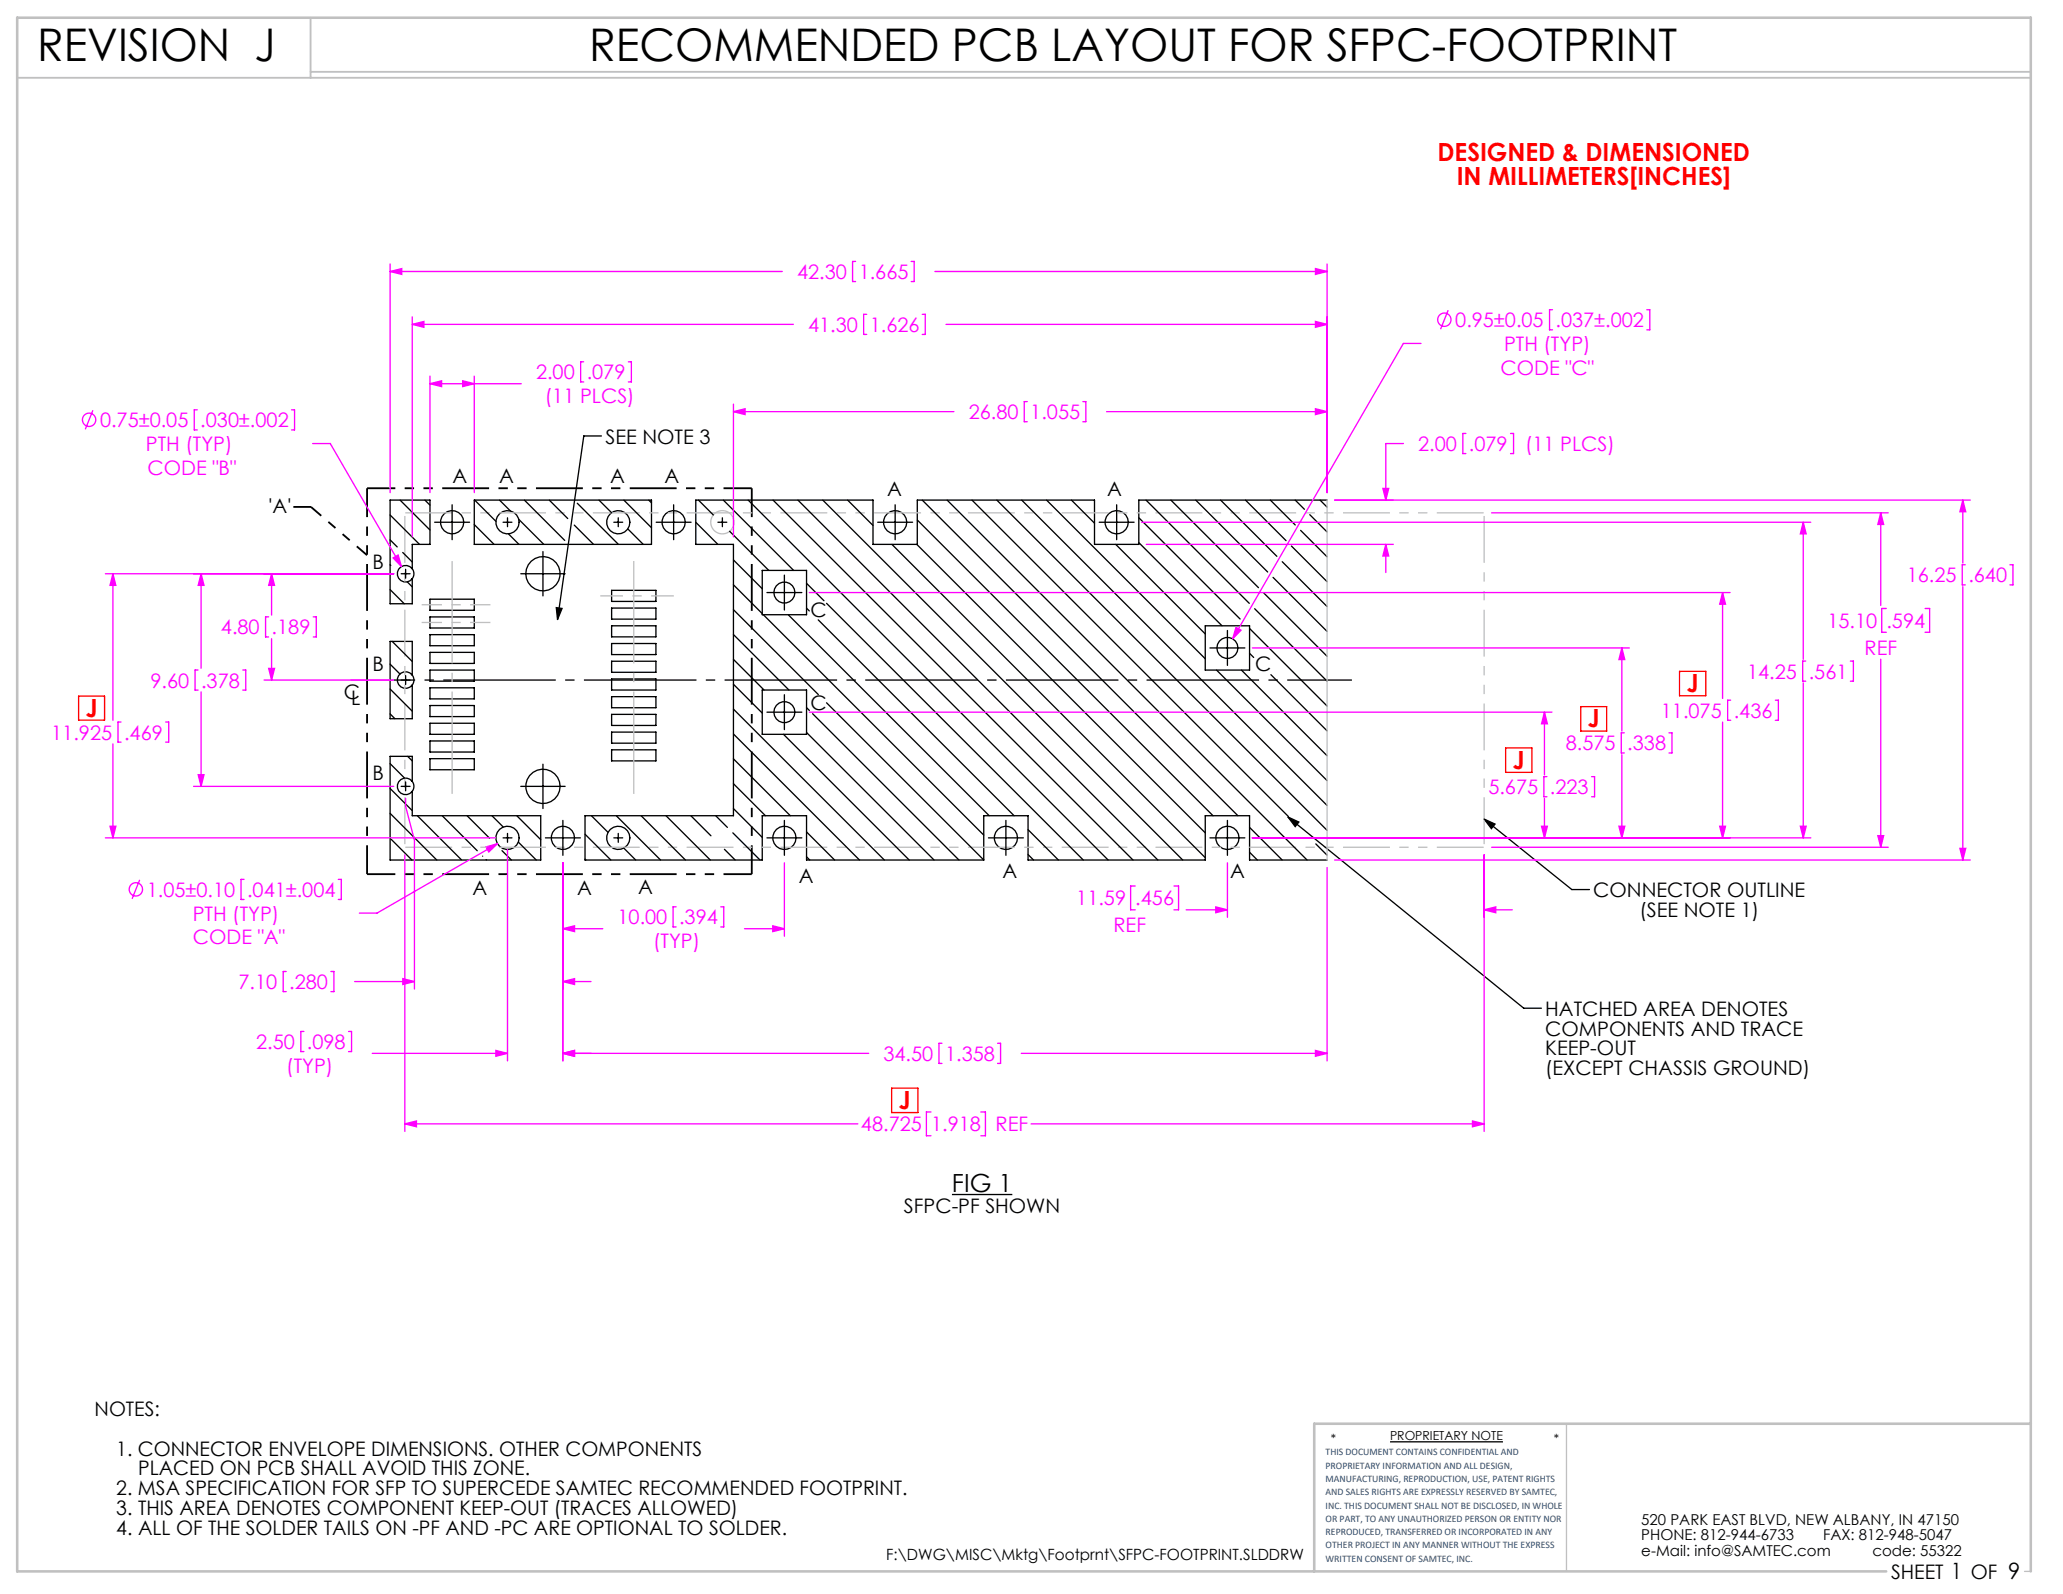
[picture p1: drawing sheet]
<svg xmlns="http://www.w3.org/2000/svg" width="279mm" height="216mm" viewBox="0 0 279 216" stroke-linecap="round" stroke-linejoin="round" font-family="sans-serif">
<path d="M0 0h279.4v215.9h-279.4z" fill="none" stroke="#fff" stroke-width=".18"/>
<g fill="none" stroke="#000" stroke-width=".18">
<path d="M81.5 59h-2.4l-3.6 24.9M52.8 79.9l2 1.9M52.8 76.5l.1 .1M52.8 73.1l1 1M52.8 69.8l4 3.9M54.2 67.7l4 4.1M54.3 77.7h1.2M54.5 74.8l1.3 1.3M54.9 77.1v1.2M55.2 78.8l.6 .7M55.8 77a1.12 1.12 0 0 0-1.6-.1 1.12 1.12 0 0 0 0 1.6 1.12 1.12 0 0 0 1.6-.1M55.8 77a1.12 1.12 0 0 1 0 1.4"/>
<path d="M55.8 77v-3.3h2.4v-6h-5.4v14.1h3v-3.4M57.5 67.7l.7 .7M58.9 70.7h4.7M61.2 68.4v4.7M64.2 71.1l2.7 2.6M64.2 67.7h24v6h-24zM64.3 67.7l2.9 2.9M67.7 67.7l1.4 1.5M68.1 70.7h1.2M68.7 70.1v1.2M68.9 72.3l1.4 1.4M70.3 70.3l3.4 3.4"/>
<path d="M70.5 77.7h6M71 67.7l5.5 5.5M73.5 74.7v6M74.4 67.7l2.5 2.5M77.8 71.1l2.6 2.6M78.2 68.2l5.6 5.5M81.1 67.7l1.7 1.7M82.8 80h6v1.5h-6zM83.1 70.7h1.2M83.7 70.1v1.2M84.5 67.7l3.7 3.8M85 71.6l2.1 2.1"/>
<path d="M87.9 67.7l.3 .4M88.9 70.7h4.7M91.2 68.4v4.7M94.2 70.7l3 3M94.6 67.7l2 2M97.2 70.7h1.2M97.8 70.1v1.2M98 67.7l9.5 9.6M98.8 72l5.3 5.3M99.3 79.2l3.9 3.9M99.3 75.8l3.9 3.9M101.3 67.7l48.8 48.8"/>
<path d="M103.2 77.3h6v6h-6zM104.7 67.7l48.7 48.8M106.2 77.9v4.7M108.1 67.7l48.7 48.8M109.2 79l2.4 2.4M111.4 67.7l48.8 48.8M114.8 67.7l3.4 3.5M118.2 67.7v.1M118.9 70.7h4.7M120.8 73.7l42.4 42.5M121.2 68.4v4.7M124.2 73.7l39 39.1"/>
<path d="M124.2 70.4l40.1 40.1M124.9 67.7l42.8 42.8M128.3 67.7l48.7 48.8M131.6 67.7l42.9 42.9M135 67.7l44.7 44.8M138.4 67.7l41.3 41.4M141.7 67.7l21.5 21.5M145.1 67.7l3.1 3.2M148.9 70.7h4.7M151.1 73.7l12.1 12.2M151.2 68.4v4.7M154.2 73.5l11.3 11.3"/>
<path d="M154.2 70.1l13.8 13.7M155.2 67.7l14 14M158.6 67.7l11.8 11.9M161.9 67.7l9.8 9.8M165.3 67.7l7.6 7.7M168.7 67.7l5.5 5.5M172 67.7l3.4 3.4M172.4 78.2l7.3 7.3M173.7 76.1l6 6.1M174.9 74l4.8 4.8M175.4 67.7l1.3 1.3M176.1 71.8l3.6 3.6"/>
<path d="M177.4 69.7l2.3 2.4M178.8 67.7l.9 1M179.7 67.7h-25.5v6h-6v-6h-24v6h-6v-6h-24v6h5.1v36.8h-20.1v6h24v-6h6v6h24M52.8 96.7l.7 .6M52.8 93.3l3 3M52.8 90l1.4 1.3M53.1 86.9l2.7 2.7M54.3 92.1h1.2M54.9 91.5v1.2M55.8 92.9v.1M55.8 91.4a1.12 1.12 0 0 0-1.6-.1 1.12 1.12 0 0 0 0 1.6 1.12 1.12 0 0 0 1.6-.1M55.8 91.4a1.12 1.12 0 0 1 0 1.4"/>
<path d="M55.8 91.4v-4.5h-3v10.4h3v-4.5M58.2 81.2h6v1.5h-6zM58.2 83.6h6v1.5h-6zM58.2 86h6v1.5h-6zM58.2 88.4h6v1.5h-6zM58.2 90.8h6v1.5h-6zM58.2 93.2h6v1.5h-6zM58.2 95.6h6v1.5h-6zM58.2 98h6v1.5h-6zM75.3 82.3l.8 .1-.6 1.5zM82.8 82.4h6v1.5h-6zM82.8 84.8h6v1.5h-6z"/>
<path d="M82.8 87.2h6v1.5h-6zM82.8 89.6h6v1.5h-6zM82.8 92h6v1.5h-6zM82.8 94.4h6v1.5h-6zM82.8 96.8h6v1.5h-6zM82.8 99.2h6v1.5h-6zM99.3 99.4l17.1 17.1M99.3 96l20.5 20.5M99.3 92.7l3.9 3.9M99.3 89.3l4.2 4.2M99.3 85.9l7.5 7.6M99.3 82.6l11.5 11.5"/>
<path d="M103.2 93.5h6v6h-6zM103.4 83.3l29.8 29.8M103.9 80.3h4.7M103.9 96.5h4.7M106.1 99.5l17 17M106.2 94.1v4.7M106.8 83.3l27.2 27.2M109.2 99.2l17.3 17.3M109.2 95.8l.4 .4M109.2 82.4l.4 .4M110.1 96.7l19.8 19.8M110.8 84l26.5 26.5"/>
<path d="M111.9 81.7l34.8 34.8M111.9 95.2l21.3 21.3M163.2 84.8h6v6h-6zM163.9 87.8h4.7M164.8 90.8l14.9 14.9M166.2 85.4v4.7M168.1 90.8l11.6 11.6M169.2 88.5l.6 .5M169.2 85.1l10.5 10.5M169.9 82.5l9.8 9.8M171.2 80.3l8.5 8.6M172.1 91.4l7.6 7.6"/>
<path d="M52.8 113.5l3 3M52.8 110.2l6.4 6.3M52.8 106.8l3 3M52.8 103.4l2 2M54.3 106.5h1.2M54.9 105.9v1.2M55.2 102.4l.6 .7M55.8 105.8a1.12 1.12 0 0 0-1.6-.1 1.12 1.12 0 0 0 0 1.6 1.12 1.12 0 0 0 1.6-.1M55.8 105.8a1.12 1.12 0 0 1 0 1.4M55.8 105.8v-3.4h-3v14.1h20.4v-6h-17.4v-3.3M56.5 110.5l6 5.9M58.2 100.4h6v1.5h-6z"/>
<path d="M58.2 102.8h6v1.5h-6zM59.9 110.5l4.7 4.7M63.3 110.5l3 3M65.4 116h.1M65.8 116.4l.1 .1M66.6 110.5l1.6 1.5M68 115.2l1.3 1.3M68.1 113.5h1.2M68.7 112.9v1.2M70 110.5l3.2 3.2M70.2 114.1l2.4 2.4M70.5 106.5h6"/>
<path d="M73.5 103.5v6M73.9 113.5h4.7M76.2 111.1v4.7M79.2 116.4l.2 .1M79.2 113l3.5 3.5M80.1 110.5l2.2 2.2M82.8 101.6h6v1.5h-6zM83.1 113.5h1.2M83.5 110.5l6 6M83.7 112.9v1.2M84.5 114.9l1.6 1.6M86.8 110.5l6 6"/>
<path d="M90.2 110.5l6 6M93.6 110.5l2.7 2.7M96.9 110.5l1.6 1.6M98.1 115l1.5 1.5M99.3 112.8l3.6 3.7M99.3 109.5l3.9 3.9M99.3 106.2l4.4 4.3M99.3 102.8l7.7 7.7M103.9 113.5h4.7M106.2 111.1v4.7M109.2 116.1l.5 .4M109.2 112.7l3.8 3.8"/>
<path d="M133.2 116.5v-6h6v6h24v-6h6v6h10.5M133.9 113.5h4.7M136.2 111.1v4.7M139.2 115.7l.8 .8M139.2 112.4l4.1 4.1M163.9 113.5h4.7M166.2 111.1v4.7M169.2 115.4l1.1 1.1M169.2 112.1l4.5 4.4M174.4 110.7l32 25.9h2.4M174.4 110.7l1.5 .6-.5 .7zM178.2 114.3l1.5 1.5"/>
<path d="M201 110.9l11.9 9.6h2.4M201 110.9l1.5 .7-.5 .6zM128.9 161.8h8.2M188.3 195.3h15.2"/>
<circle cx="61.2" cy="70.7" r="1.58"/>
<circle cx="68.7" cy="70.7" r="1.57"/>
<circle cx="73.5" cy="77.7" r="2.32"/>
<circle cx="83.7" cy="70.7" r="1.57"/>
<circle cx="91.2" cy="70.7" r="1.57"/>
<circle cx="121.2" cy="70.7" r="1.57"/>
<circle cx="151.2" cy="70.7" r="1.58"/>
<circle cx="106.2" cy="80.3" r="1.43"/>
<circle cx="106.2" cy="96.5" r="1.42"/>
<circle cx="166.2" cy="87.8" r="1.43"/>
<circle cx="68.7" cy="113.5" r="1.57"/>
<circle cx="73.5" cy="106.5" r="2.32"/>
<circle cx="76.2" cy="113.5" r="1.57"/>
<circle cx="83.7" cy="113.5" r="1.57"/>
<circle cx="106.2" cy="113.5" r="1.58"/>
<circle cx="136.2" cy="113.5" r="1.57"/>
<circle cx="166.2" cy="113.5" r="1.57"/>
</g>
<g fill="none" stroke="#c0c0c0" stroke-width=".18">
<path d="M179.7 67.7v48.8M212.2 192.8v20M274.2 212.8h.8"/>
<circle cx="97.8" cy="70.7" r="1.57"/>
</g>
<path d="M2.3 10.5h272.7M42.1 2.4v8.1M42.1 9.7h232.9" fill="none" stroke="#c0c0c0" stroke-width=".25"/>
<path d="M275 192.8h-97v20M255.5 212.8h-253.2v-210.4h272.7v210.4" fill="none" stroke="#c0c0c0" stroke-width=".35"/>
<g fill="none" stroke="#f0f" stroke-width=".18">
<path d="M52.8 36.8l1.6-.4v.8zM52.8 35.8v30.9M52.8 36.8h53.1M115.9 35.4h-.4v2.7h.4M123.4 35.4h.4v2.7h-.4M126.6 36.8h53.1M178.2 36.4l1.5 .4-1.5 .4zM179.7 35.8v30.9M12.6 55.6l-1 2.6M26.7 55.5h-.4v2.7h.4M39.5 55.5h.4v2.7h-.4M55.8 43.9l1.6-.4v.8z"/>
<path d="M55.8 42.9v29.8M55.8 43.9h51.6M58.2 51v15.7M58.2 52h12.4M58.2 52l1.6-.4v.8zM62.7 51.6l1.5 .4-1.5 .4zM64.2 51v15.7M79 49h-.4v2.7h.4M85.1 49h.4v2.7h-.4M99.3 55.8l1.6-.4v.8zM99.3 54.7v18M99.3 55.8h29.9"/>
<path d="M117.4 42.6h-.4v2.7h.4M124.9 42.6h.4v2.7h-.4M128.1 43.9h51.6M139.1 54.4h-.4v2.7h.4M146.7 54.4h.4v2.7h-.4M149.9 55.8h29.8M178.2 55.4l1.5 .4-1.5 .4zM178.2 43.5l1.5 .4-1.5 .4zM192.5 46.5h-2.4l-23.2 40M196.1 42l-1 2.6M198.5 58.7h-.4v2.7h.4M204.6 58.7h.4v2.7h-.4"/>
<path d="M210.3 42h-.4v2.7h.4M223 42h.4v2.7h-.4M14.3 77.7h39M15.3 77.7v19.9M15.3 77.7l.4 1.6h-.8zM27.2 77.7v12.8M27.2 77.7l.4 1.6h-.8zM36.8 77.7v5.6M36.8 77.7l.4 1.6h-.8zM42.3 60.1h2.4l9.7 16.6M53.2 75.6l.7-.4 .5 1.5zM154.6 70.7h90.6"/>
<path d="M155.2 73.7h33.5M180.7 67.7h86.1M187.3 66.2h.8l-.4 1.5zM187.7 73.7l.4 1.6h-.8zM187.7 73.7v3.8M190.1 60.1h-2.4v7.6M202 69.5h53.7M244.2 70.7v18.6M244.2 70.7l.4 1.6h-.8zM254.7 69.5l.4 1.5h-.8zM254.7 69.5v12.5M265.8 67.7l.4 1.6h-.8z"/>
<path d="M265.8 67.7v8.6M265.8 79.5v37M266.2 76.5h-.4v2.7h.4M272.2 76.5h.4v2.7h-.4M16.4 97.8h-.4v2.7h.4M22.4 97.8h.4v2.7h-.4M26.8 90.7h-.4v2.8h.4M27.2 93.7v12.8M32.9 90.7h.4v2.8h-.4M35.8 92.1h17.5M36.4 83.5h-.4v2.8h.4M36.4 90.5h.8l-.4 1.6z"/>
<path d="M36.8 86.5v5.6M42.4 83.5h.4v2.8h-.4M109.6 96.5h100.6M109.6 80.3h124.7M167.4 85l.7 .4-1.2 1.1zM169.6 87.8h51.1M209.2 96.5l.4 1.5h-.8zM209.2 96.5v8.5M219.7 87.8l.3 1.5h-.7zM219.7 87.8v11.2M220 99.3h-.4v2.7h.4M226 99.3h.4v2.7h-.4"/>
<path d="M233.3 80.3v14.3M233.3 97.8v15.7M233.3 80.3l.4 1.5h-.8zM234.4 94.8h-.4v2.8h.4M240.4 94.8h.5v2.8h-.5M244.2 92.5v21M244.6 89.5h-.5v2.8h.5M250.6 89.5h.4v2.8h-.4M254.7 89.3v25.5M255.5 82.4h-.7v3.2h.7M260.7 82.4h.6v3.2h-.6M14.3 113.5h52.8"/>
<path d="M14.9 111.9h.8l-.4 1.6zM15.3 100.8v12.7M18.9 119.2l-1 2.5M26.2 106.5h27.1M26.8 104.9h.8l-.4 1.6zM33.1 119.1h-.5v2.7h.5M45.8 119.1h.4v2.7h-.4M54.8 115.8v37.4M54.9 108.1v1.1l1.2 4.6v20.2M65.8 114.7l1.6-.4-1.2 1.1zM67.4 114.3l-16.3 9.4h-2.4M68.7 115.1v28.6"/>
<path d="M76.2 116.9v26.8M106.2 116.9v9.9M166.2 116.9v7.3M169.6 113.5h75.6M179.7 117.5v26.2M180.7 116.5h86.1M201 115.8v37.4M202 114.8h53.7M208.8 111.9h.8l-.4 1.6zM209.2 108.2v5.3M209.5 105.2h-.4v2.7h.4M215.6 105.2h.4v2.7h-.4"/>
<path d="M219.3 111.9h.7l-.3 1.6zM219.7 102.2v11.3M232.9 111.9h.8l-.4 1.6zM243.8 111.9h.8l-.4 1.6zM254.3 113.2h.8l-.4 1.6zM265.4 114.9h.8l-.4 1.6zM38.8 131.6h-.4v2.7h.4M41.2 139.7h-.5v2.7h.5M44.8 131.6h.4v2.7h-.4M47.2 139.7h.4v2.7h-.4M48 132.9h8.1M54.6 132.6l1.5 .3-1.5 .4z"/>
<path d="M76.2 132.9l1.6-.3v.7zM76.2 125.8l1.6-.4v.8zM76.2 132.9h3.8M76.2 125.8h5.4M91.6 122.8h-.4v2.8h.4M97.6 122.8h.4v2.8h-.4M100.8 125.8h5.4M104.7 125.4l1.5 .4-1.5 .4zM153.7 120h-.6v3.2h.6M159 120h.6v3.2h-.6M160.6 123.2h5.6M164.7 122.8l1.5 .4-1.5 .4z"/>
<path d="M201 123.2h3.8M201 123.2l1.6-.4v.8zM50.4 142.7h18.3M54.8 152.2h61.4M54.8 152.2l1.6-.4v.8zM67.2 142.3l1.5 .4-1.5 .4zM76.2 142.7l1.6-.4v.8zM76.2 142.7h41.4M126.1 150.6h-.6v3.2h.6M127.6 141.3h-.4v2.7h.4M132.8 150.6h.7v3.2h-.7M135.1 141.3h.4v2.7h-.4"/>
<path d="M138.3 142.7h41.4M139.6 152.2h61.4M178.2 142.3l1.5 .4-1.5 .4zM199.4 151.8l1.6 .4-1.6 .4z"/>
<circle cx="12.1" cy="56.9" r=".9"/>
<circle cx="195.6" cy="43.3" r=".9"/>
<circle cx="18.4" cy="120.5" r=".9"/>
</g>
<path d="M47.5 92.1h135.6" fill="none" stroke="#000" stroke-width=".18" stroke-dasharray="15.2 1.3 1.3 1.3" stroke-dashoffset="6.5" stroke-linecap="butt"/>
<path d="M39.7 68.7h2.4" fill="none" stroke="#000" stroke-width=".25" stroke-dasharray="6.3 1.3 1.3 1.3 1.3 1.3" stroke-linecap="butt"/>
<path d="M42.1 68.7l7.6 6.5" fill="none" stroke="#000" stroke-width=".25" stroke-dasharray="6.3 1.3 1.3 1.3 1.3 1.3" stroke-dashoffset="4.5" stroke-linecap="butt"/>
<path d="M49.7 66.1v52.3M101.8 66.1v52.3" fill="none" stroke="#000" stroke-width=".25" stroke-dasharray="6.3 1.3 1.3 1.3 1.3 1.3" stroke-dashoffset="2.4" stroke-linecap="butt"/>
<path d="M49.7 66.1h52.1M49.7 118.4h52.1" fill="none" stroke="#000" stroke-width=".25" stroke-dasharray="6.3 1.3 1.3 1.3 1.3 1.3" stroke-dashoffset="2.5" stroke-linecap="butt"/>
<path d="M61.2 76v31.5M85.8 76v31.5" fill="none" stroke="#c0c0c0" stroke-width=".18" stroke-dasharray="15.2 1.3 1.3 1.3" stroke-dashoffset="1.4" stroke-linecap="butt"/>
<path d="M81.3 80.7h10" fill="none" stroke="#c0c0c0" stroke-width=".18" stroke-dasharray="15.2 1.3 1.3 1.3" stroke-dashoffset="12.2" stroke-linecap="butt"/>
<path d="M57.1 81.9h9.3M57.1 84.3h9.3" fill="none" stroke="#c0c0c0" stroke-width=".18" stroke-dasharray="15.2 1.3 1.3 1.3" stroke-dashoffset="12.5" stroke-linecap="butt"/>
<path d="M54.8 114.8v-45.3M201 114.8v-45.3" fill="none" stroke="#c0c0c0" stroke-width=".18" stroke-dasharray="6.3 1.3 1.3 1.3 1.3 1.3" stroke-dashoffset="-.4" stroke-linecap="butt"/>
<path d="M54.8 69.5h146.2M54.8 114.8h146.2" fill="none" stroke="#c0c0c0" stroke-width=".18" stroke-dasharray="6.3 1.3 1.3 1.3 1.3 1.3" stroke-dashoffset="-.1" stroke-linecap="butt"/>
<path d="M10.6 94.3h3.6v3.2h-3.6zM214.1 95.7h3.5v3.3h-3.5zM227.5 90.9h3.5v3.3h-3.5zM203.9 101.3h3.6v3.3h-3.6zM120.8 147.4h3.5v3.3h-3.5z" fill="none" stroke="#f00" stroke-width=".18"/>
<path d="M201 110.9l1.5 .7-.5 .6zM174.4 110.7l1.5 .6-.5 .7zM75.3 82.3l.8 .1-.6 1.5z" fill="#000"/>
<g fill="#f0f">
<path d="M178.2 55.4l1.5 .4-1.5 .4zM99.3 55.8l1.6-.4v.8zM178.2 43.5l1.5 .4-1.5 .4zM55.8 43.9l1.6-.4v.8zM52.8 36.8l1.6-.4v.8zM178.2 36.4l1.5 .4-1.5 .4zM76.2 142.7l1.6-.4v.8zM178.2 142.3l1.5 .4-1.5 .4zM265.8 67.7l.4 1.6h-.8zM265.4 114.9h.8l-.4 1.6zM164.7 122.8l1.5 .4-1.5 .4zM201 123.2l1.6-.4v.8zM254.3 113.2h.8l-.4 1.6zM254.7 69.5l.4 1.5h-.8zM54.8 152.2l1.6-.4v.8zM199.4 151.8l1.6 .4-1.6 .4z"/>
<path d="M65.8 114.7l.4 .7 1.2-1.1zM53.2 75.6l1.2 1.1-.5-1.5zM167.4 85l-.5 1.5 1.2-1.1zM62.7 51.6l1.5 .4-1.5 .4zM58.2 52l1.6-.4v.8zM27.2 77.7l.4 1.6h-.8zM26.8 104.9h.8l-.4 1.6zM67.2 142.3l1.5 .4-1.5 .4zM76.2 142.7l1.6-.4v.8zM54.6 132.6l1.5 .3-1.5 .4zM76.2 132.9l1.6-.3v.7zM76.2 125.8l1.6-.4v.8zM104.7 125.4l1.5 .4-1.5 .4zM208.8 111.9h.8l-.4 1.6zM209.2 96.5l.4 1.5h-.8zM219.3 111.9h.7l-.3 1.6zM219.7 87.8l.3 1.5h-.7zM233.3 80.3l.4 1.5h-.8zM232.9 111.9h.8l-.4 1.6zM244.2 70.7l.4 1.6h-.8zM243.8 111.9h.8l-.4 1.6zM187.3 66.2h.8l-.4 1.5zM187.7 73.7l.4 1.6h-.8zM36.8 77.7l.4 1.6h-.8zM36.4 90.5h.8l-.4 1.6zM14.9 111.9h.8l-.4 1.6zM15.3 77.7l.4 1.6h-.8z"/>
</g>
<g font-size="6.1">
<text x="5" y="8.2">REVISION J</text>
<text x="79.8" y="8.3">RECOMMENDED PCB LAYOUT FOR SFPC-FOOTPRINT</text>
</g>
<g font-size="3.4" fill="#f00">
<text x="194.7" y="21.8">DESIGNED &amp; DIMENSIONED</text>
<text x="197.3" y="25">IN MILLIMETERS[INCHES]</text>
<text x="228.5" y="93.7">J</text>
<text x="11.6" y="97.1">J</text>
<text x="215" y="98.5">J</text>
<text x="204.9" y="104.1">J</text>
<text x="121.7" y="150.2">J</text>
</g>
<text font-size="3.4" x="128.9" y="161.4">FIG 1</text>
<g font-size="2.7" fill="#f0f">
<text x="108" y="37.8">42.30</text>
<text x="116.3" y="37.8">1.665</text>
<text x="109.5" y="45">41.30</text>
<text x="117.8" y="45">1.626</text>
<text x="197.1" y="44.3">0.95±0.05</text>
<text x="203.7" y="47.5">PTH (TYP)</text>
<text x="210.7" y="44.3">.037±.002</text>
<text x="72.6" y="51.4">2.00</text>
<text x="79.5" y="51.4">.079</text>
<text x="203.2" y="50.7">CODE &quot;C&quot;</text>
<text x="13.5" y="57.9">0.75±0.05</text>
<text x="27.1" y="57.9">.030±.002</text>
<text x="73.8" y="54.6">(11 PLCS)</text>
<text x="131.2" y="56.8">26.80</text>
<text x="139.5" y="56.8">1.055</text>
<text x="19.8" y="61.1">PTH (TYP)</text>
<text x="20" y="64.3">CODE &quot;B&quot;</text>
<text x="192.1" y="61.1">2.00</text>
<text x="198.9" y="61.1">.079</text>
<text x="206.6" y="61.1">(11 PLCS)</text>
<text x="258.2" y="78.9">16.25</text>
<text x="266.6" y="78.9">.640</text>
<text x="29.9" y="85.9">4.80</text>
<text x="36.8" y="85.9">.189</text>
<text x="247.5" y="85.1">15.10</text>
<text x="252.5" y="88.7">REF</text>
<text x="255.5" y="85.1">.594</text>
<text x="20.4" y="93.1">9.60</text>
<text x="27.2" y="93.1">.378</text>
<text x="236.6" y="91.9">14.25</text>
<text x="245" y="91.9">.561</text>
<text x="6.9" y="100.2">11.925</text>
<text x="16.8" y="100.2">.469</text>
<text x="212.1" y="101.6">8.575</text>
<text x="220.4" y="101.6">.338</text>
<text x="224.9" y="97.2">11.075</text>
<text x="234.8" y="97.2">.436</text>
<text x="201.6" y="107.6">5.675</text>
<text x="209.9" y="107.6">.223</text>
<text x="19.9" y="121.5">1.05±0.10</text>
<text x="26.1" y="124.7">PTH (TYP)</text>
<text x="33.5" y="121.5">.041±.004</text>
<text x="83.6" y="125.2">10.00</text>
<text x="92" y="125.2">.394</text>
<text x="145.8" y="122.6">11.59</text>
<text x="153.8" y="122.6">.456</text>
<text x="26.1" y="127.9">CODE &quot;A&quot;</text>
<text x="88.5" y="128.4">(TYP)</text>
<text x="150.8" y="126.3">REF</text>
<text x="32.3" y="134">7.10</text>
<text x="39.2" y="134">.280</text>
<text x="34.7" y="142.1">2.50</text>
<text x="41.6" y="142.1">.098</text>
<text x="119.7" y="143.7">34.50</text>
<text x="128" y="143.7">1.358</text>
<text x="38.8" y="145.3">(TYP)</text>
<text x="116.6" y="153.3">48.725</text>
<text x="126.1" y="153.3">1.918</text>
<text x="134.8" y="153.3">REF</text>
</g>
<g font-size="2.7">
<text x="61.3" y="65.5">A</text>
<text x="67.6" y="65.5">A</text>
<text x="82" y="60.1">SEE NOTE 3</text>
<text x="82.6" y="65.5">A</text>
<text x="90" y="65.5">A</text>
<text x="36.4" y="69.4">'A'</text>
<text x="120.2" y="67.2">A</text>
<text x="150" y="67.2">A</text>
<text x="50.4" y="77.1">B</text>
<text x="109.8" y="83.6">C</text>
<text x="46.6" y="94.7">C</text>
<text x="47.6" y="95.4">L</text>
<text x="50.4" y="90.9">B</text>
<text x="170" y="90.9">C</text>
<text x="109.8" y="96.2">C</text>
<text x="50.4" y="105.6">B</text>
<text x="108.2" y="119.5">A</text>
<text x="135.8" y="118.9">A</text>
<text x="166.6" y="118.9">A</text>
<text x="64" y="121.2">A</text>
<text x="78.1" y="121.2">A</text>
<text x="86.4" y="121.1">A</text>
<text x="215.8" y="121.5">CONNECTOR OUTLINE</text>
<text x="222" y="124.2">(SEE NOTE 1)</text>
<text x="209.3" y="137.6">HATCHED AREA DENOTES</text>
<text x="209.3" y="140.3">COMPONENTS AND TRACE</text>
<text x="209.3" y="142.9">KEEP-OUT</text>
<text x="209.3" y="145.6">(EXCEPT CHASSIS GROUND)</text>
<text x="122.4" y="164.2">SFPC-PF SHOWN</text>
<text x="12.8" y="191.8">NOTES:</text>
<text x="15.7" y="197.2">1. CONNECTOR ENVELOPE DIMENSIONS. OTHER COMPONENTS</text>
<text x="15.7" y="202.5">2. MSA SPECIFICATION FOR SFP TO SUPERCEDE SAMTEC RECOMMENDED FOOTPRINT.</text>
<text x="18.7" y="199.8">PLACED ON PCB SHALL AVOID THIS ZONE.</text>
<text x="15.8" y="205.2">3. THIS AREA DENOTES COMPONENT KEEP-OUT (TRACES ALLOWED)</text>
<text x="15.8" y="207.8">4. ALL OF THE SOLDER TAILS ON -PF AND -PC ARE OPTIONAL TO SOLDER.</text>
<text x="256.1" y="213.9">SHEET 1 OF 9</text>
</g>
<text font-size="2.1" x="120" y="211.3">F:\DWG\MISC\Mktg\Footprnt\SFPC-FOOTPRINT.SLDDRW</text>
<g font-size="2">
<text x="222.3" y="206.5">520 PARK EAST BLVD, NEW ALBANY, IN 47150</text>
<text x="222.3" y="208.6">PHONE: 812-944-6733</text>
<text x="246.9" y="208.6">FAX: 812-948-5047</text>
<text x="222.3" y="210.8">e-Mail: info@SAMTEC.com</text>
<text x="253.6" y="210.8">code: 55322</text>
</g>
<g font-size="1.7">
<text x="180.2" y="195.5">*</text>
<text x="188.3" y="195.1">PROPRIETARY NOTE</text>
<text x="210.5" y="195.5">*</text>
</g>
<g font-size="1.4" fill="#1f497d">
<text x="179.5" y="197.1">THIS DOCUMENT CONTAINS CONFIDENTIAL AND</text>
<text x="179.5" y="198.9">PROPRIETARY INFORMATION AND ALL DESIGN,</text>
<text x="179.5" y="200.7">MANUFACTURING, REPRODUCTION, USE, PATENT RIGHTS</text>
<text x="179.5" y="202.5">AND SALES RIGHTS ARE EXPRESSLY RESERVED BY SAMTEC,</text>
<text x="179.5" y="204.3">INC. THIS DOCUMENT SHALL NOT BE DISCLOSED, IN WHOLE</text>
<text x="179.5" y="206.1">OR PART, TO ANY UNAUTHORIZED PERSON OR ENTITY NOR</text>
<text x="179.5" y="207.9">REPRODUCED, TRANSFERRED OR INCORPORATED IN ANY</text>
<text x="179.5" y="209.7">OTHER PROJECT IN ANY MANNER WITHOUT THE EXPRESS</text>
<text x="179.5" y="211.5">WRITTEN CONSENT OF SAMTEC, INC.</text>
</g>
</svg>
